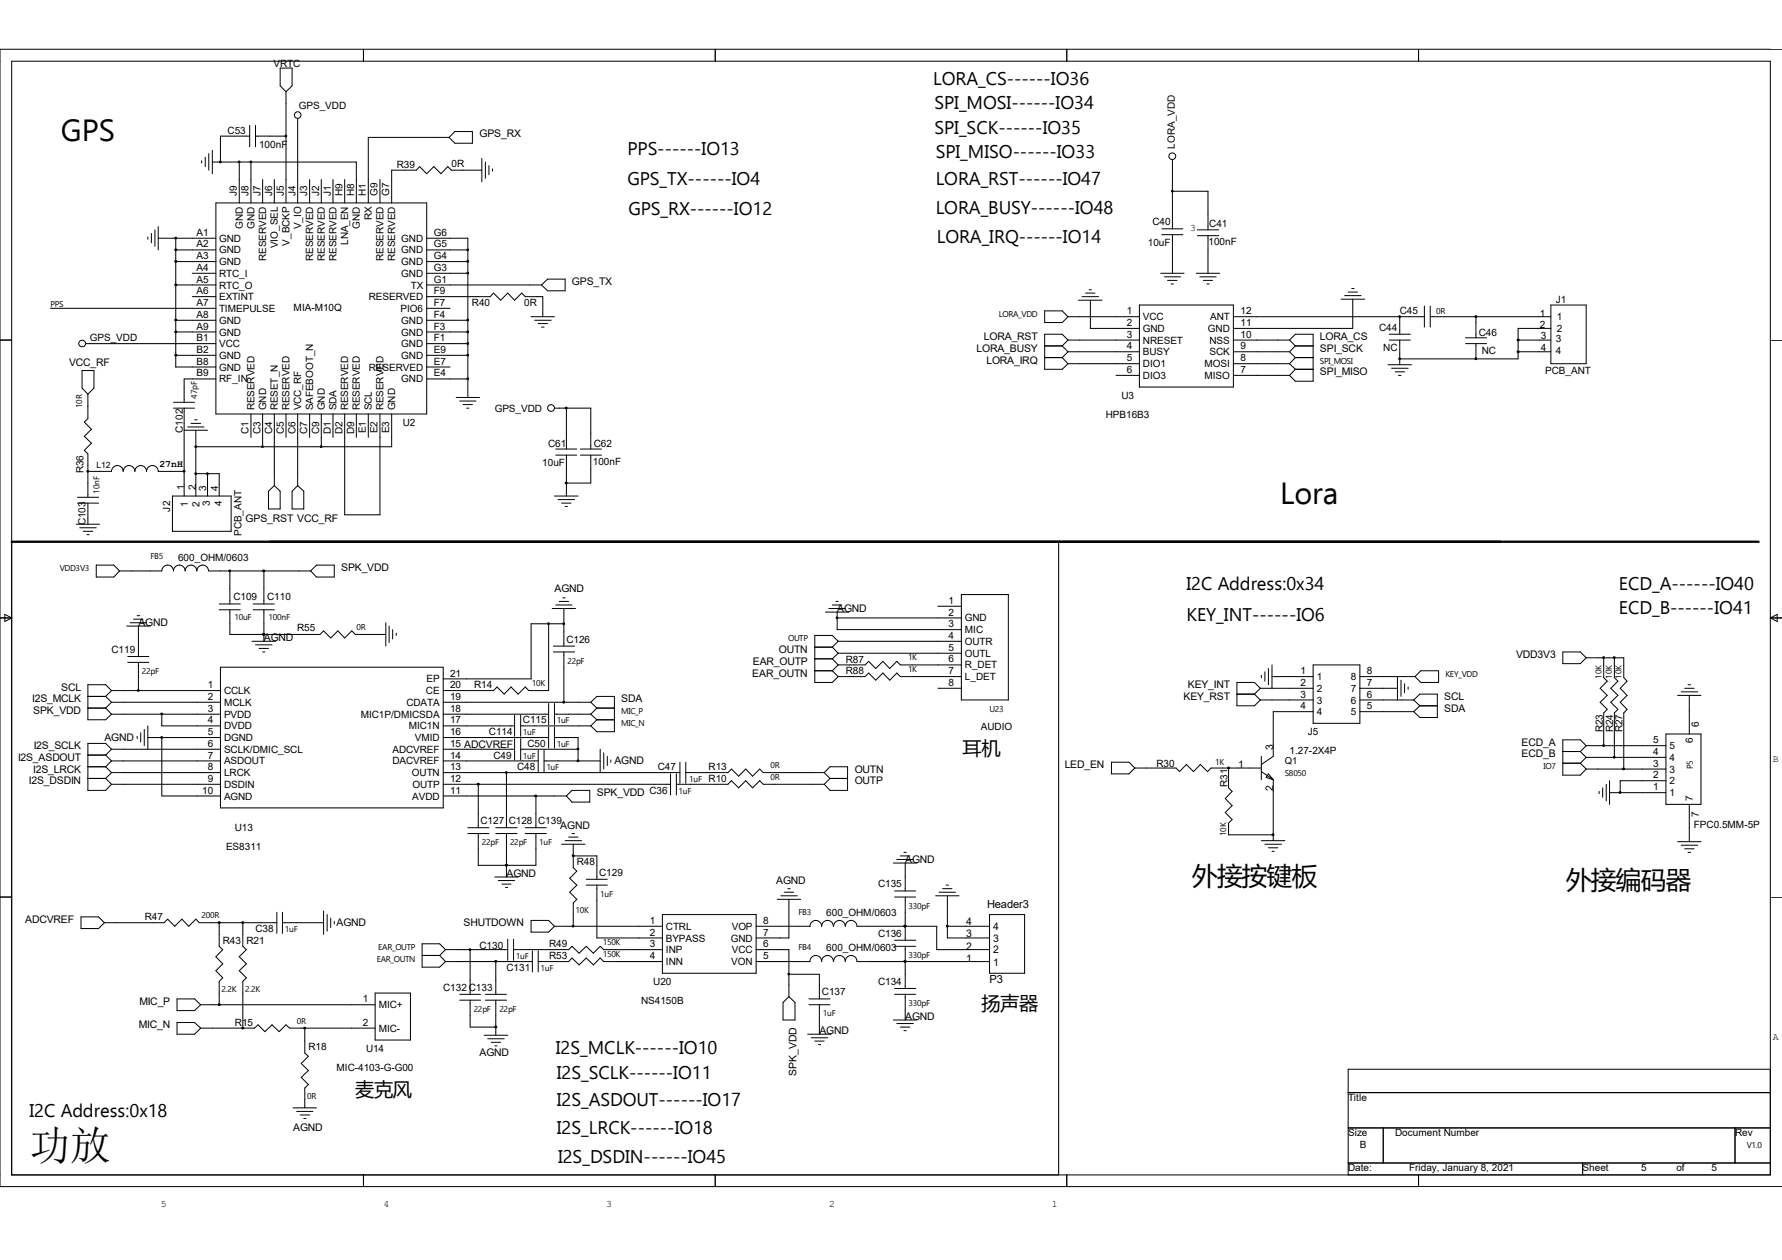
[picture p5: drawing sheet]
<svg xmlns="http://www.w3.org/2000/svg" width="297mm" height="210mm" viewBox="0 0 297 210" stroke-linecap="round" stroke-linejoin="round" font-family="sans-serif">
<g fill="none" stroke="#000" stroke-width=".17">
<path d="M1.9 10.2h293.2v185.6h-293.2zM46.7 11.3h2v3l-1 1-1-1zM47.7 15.3v18.5M49.6 19.8v14M60.6 8.2v2M119.2 8.2v2M177.8 8.2v2M236.4 8.2v2M297 8.2h-297v189.6h297M24.6 39.5v.4M25.2 38.9v1.6M25.8 38.3v2.8"/>
<path d="M26.4 39.7h9.6M26.4 37.8v3.9M29.3 39.7v21.5h6.7M33.6 26.8v.4M34.2 26.2v1.6M34.8 25.6v2.8M35.4 27h24v6.8M35.4 25.1v3.9M36 33.8h35.1v35.2h-35.1zM39.9 27v6.8M41.6 22.7h-4.9v4.3M41.6 20.9v3.6"/>
<path d="M41.8 27v6.8M42.6 22.7h5.1M42.6 20.9v3.6M43.8 29.9v3.9M45.7 29.9v3.9M51.6 29.9v3.9M53.6 29.9v3.9M55.5 29.9v3.9M57.4 29.9v3.9M63.3 29.9v3.9M71.1 39.7h6.9v26.6M74.8 22.9h-13.4v10.9"/>
<path d="M75.8 21.9h2.9v2h-2.9l-1-1zM80.3 28.4h-5.1l-.6-.6-1.1 1.2-1.2-1.2-1.2 1.2-1.2-1.2-.5 .6h-4.1v5.4M80.3 26.4v3.9M80.9 27v2.7M81.5 27.6v1.5M82.1 28.2v.3M193.6 38.1h3.5M193.6 39.1h3.5M195.4 26.6v11.5M195.4 39.1v6.5M195.4 31.9h5.9v6.4M199.6 38.3h3.5"/>
<path d="M199.6 39.3h3.5M201.3 39.3v6.3M0 56.7h1.9M8.4 51.4h27.6M14.3 57.3h21.7M29.3 47.5h.1M29.3 41.7h6.7M29.3 43.6h6.7M29.3 47.5h6.7M29.3 53.4h6.7M29.3 55.3h6.7M29.3 59.2h6.7"/>
<path d="M32 45.6h4M32 49.4h4M71.1 57.3h6.9M71.1 41.7h6.9M71.1 43.6h6.9M71.1 45.6h6.9M71.1 47.5h19.2M71.1 49.4h10.6l.6-.5 1.1 1.1 1.2-1.1 1.2 1.1 1.2-1.1 .5 .5h3v3.4M71.1 51.4h3.9M71.1 53.4h6.9M71.1 55.3h6.9M71.1 59.2h6.9"/>
<path d="M88.5 52.8h3.9M89.1 53.4h2.8M89.7 53.9h1.6M90.3 54.5h.4M90.3 47.5l1-1h2.9v2h-2.9zM174.1 57.7h2.9M174.1 59.6h2.9M174.1 51.8h2.9l1 1-1 1h-2.9zM177 57.7l1 .9M177 59.6l1 1M178 56.7h11.9M178 52.8h11.9"/>
<path d="M178 56.7l-1-1h-2.9v5.9h2.9l1-1M178 58.6h11.9M178 56.7l-1 1M178 58.6l-1 1M179.7 50h4M180.3 49.4h2.8M180.9 48.9h1.6M181.5 48.3h.4M181.7 50v4.7h8.2M189.9 50.8h15.7v13.7h-15.7zM193.5 45.6h3.9M194.1 46.1h2.7"/>
<path d="M194.6 46.7h1.6M195.2 47.3h.4M199.4 45.6h3.9M200 46.1h2.7M200.6 46.7h1.5M201.2 47.3h.3M205.6 56.7h9.3M205.6 52.8h31.8M205.6 58.6h9.3M214.9 56.7l1-1h3v7.8h-3l-1-.9M214.9 56.7l1 1M214.9 58.6l1 1"/>
<path d="M215.9 57.7h3M215.9 59.6h3M215.9 57.7l-1 .9M215.9 59.6l-1 1M223.5 49.9h4M224.1 49.3h2.8M224.7 48.7h1.6M225.3 48.1h.4M225.5 49.9v4.8h-19.9M231.6 56.7h3.5M231.6 55.7h3.5M233.3 52.8v2.9"/>
<path d="M233.3 56.7v4.1M237.4 51v3.5M238.4 52.8h20.1M238.4 51v3.5M244.3 56.3h3.5M244.3 57.3h3.5M246 52.8v3.5M246 57.3v2.5M253 56.7h.1M253 58.6h.1M253 56.7h5.5M253 58.6h5.5"/>
<path d="M258.5 50.8h5.9v9.8h-5.9zM258.5 54.7h-5.5v5.1h-19.7M295.1 56.7h1.9M13.7 61.8h2v2.9l-1.1 1-.9-1zM14.6 78.6h4a.97 .97 0 0 1 1-1 .97 .97 0 0 1 .9 1 .97 .97 0 0 1 1-1 .97 .97 0 0 1 1 1 .97 .97 0 0 1 1-1 .97 .97 0 0 1 .9 1 .97 .97 0 0 1 1-1 .97 .97 0 0 1 1 1h4.3M14.6 65.7v4.1l-.5 .6 1.1 1.1-1.1 1.2 1.1 1.2-1.1 1.2 .5 .5v7.3M28.9 68h3.5M28.9 67.1h3.5M30.7 78.6h.1M30.7 68v14.7M30.7 71.7h3.9M31.3 71.2h2.7"/>
<path d="M31.8 70.6h1.6M32.4 70h.5M32.6 71.7v11M32.6 79h3.9v3.7M34.6 79h.1M34.6 79v3.7M36 63.2h-5.3v3.9M41.8 69v3.9M43.8 69v5.5M45.7 69v11.9M47.7 69v3.9M49.6 69v11.9"/>
<path d="M51.6 69v3.9M53.6 69v5.5M55.5 69v3.9M57.4 69v16.8h5.9v-16.8M59.4 69v3.9M61.4 69v3.9M65.3 69v5.5h-32.7M71.1 61.2h3.9M71.1 63.2h6.9M76 66.3h3.9M76.6 66.8h2.7M77.2 67.4h1.5"/>
<path d="M77.8 68h.3M92.4 68h6.1v6.8M92.6 74.8h3.5M92.6 75.9h3.5M94.4 68v6.8M94.4 75.9v6.8M96.7 74.8h3.5M96.7 75.9h3.5M98.5 75.9v4.6h-4.1M178 60.6h11.9M186 62.6h3.9M205.6 60.6h9.3"/>
<path d="M205.6 62.6h9.3M214.9 60.6l1 1M215.9 61.6h3M215.9 61.6l-1 1M231.4 60.8h3.8M231.9 61.4h2.8M232.5 62h1.6M233.1 62.6h.4M1.9 90.3h174.5v105.5M12.7 87.4h3.9M12.9 83.9h3.5M12.9 82.9h3.5"/>
<path d="M13.3 88h2.7M13.9 88.6h1.6M14.5 89.1h.4M14.6 83.9v3.5M16 94.2h3l.9 1-.9 1h-3zM28.7 82.7h9.8v5.9h-9.8zM33.8 94.2a.97 .97 0 0 1 1 1M33.8 94.2a.98 .98 0 0 0-1 1 .97 .97 0 0 0-1-1 .97 .97 0 0 0-.9 1 .97 .97 0 0 0-1-1 .97 .97 0 0 0-1 1 .97 .97 0 0 0-1-1 .97 .97 0 0 0-.9 1h-7.1M34.8 95.2h17M38.3 95.2v5.5M44 95.2v5.5M44.7 81.9l1-1 1 1v2.9h-2z"/>
<path d="M48.7 81.9l.9-1 1 1v2.9h-1.9zM51.8 95.2l.9-1h3v2h-3zM92.4 82.7h4M93 83.3h2.8M93.6 83.9h1.6M93.8 99.7h.4M94.2 84.4h.4M160.2 99.1h7.9v17.6h-7.9zM0 103h1.9M.8 102.4l1.1 .6-1.1 .6zM14.6 116.1h3M14.6 118h3"/>
<path d="M17.6 116.1l1 1M17.6 118l1 1M18.6 115.1l-1-1h-3v5.9h3l1-1M18.6 115.1h18.1M18.6 117.1h18.1M18.6 119h18.1M18.6 115.1l-1 1M18.6 117.1l-1 .9M21.1 104.4h3.9M21.3 110.4h3.5M21.3 109.4h3.5M21.7 103.8h2.7"/>
<path d="M22.3 103.2h1.5M22.9 102.6h.4M23.1 104.4v5M23.1 110.4v4.7M27 119v2h9.7M36.5 100.7h3.5M36.5 101.6h3.5M36.7 111.2h37.2v23.5h-37.2zM38.3 101.6v4.1h15l.6-.5 1.2 1.1 1.2-1.1 1.1 1.1 1.2-1.1 .6 .5h5.1M42 106.9h3.9M42.2 100.7h3.5M42.2 101.6h3.5"/>
<path d="M42.6 107.5h2.7M43.2 108.1h1.5M43.8 108.7h.4M44 105.7h.1M44 101.6v5.3M64.3 103.8v3.9M64.9 104.4v2.7M65.4 104.9v1.6M66 105.5v.4M73.9 117.1h24.6M73.9 119h17.5M85.8 119.2v3.5"/>
<path d="M86.8 119.2v3.5M91.4 104v11.1h-3.3l-.6-.6-1.1 1.2-1.2-1.2-1.2 1.2-1.2-1.2-.5 .6h-8.4M91.4 117.3v3.5M92 101.4h3.9M92.2 108.7h3.6M92.2 107.7h3.6M92.4 119h6.1M92.4 117.3v3.5M92.6 100.8h2.7M93.2 100.2h1.6M94 104h-5.5v9.2h-14.6M94 101.4v6.3"/>
<path d="M94 108.7v8.4M98.5 117.1l1-1h2.9v5.9h-2.9l-1-1M98.5 119l1 1M98.5 117.1l1 .9M99.5 118h2.9M99.5 120h2.9M99.5 120l-1 1M99.5 118l-1 1M135.8 111.8h2.9M135.8 107.9h2.9M135.8 109.8h2.9M137.6 102h3.9"/>
<path d="M138.1 101.4h2.8M138.7 100.8h1.6M138.7 107.9l1 1M138.7 109.8l1 1M138.7 111.8l1 1M139.3 100.2h.4M139.5 103h20.7M139.5 102v2.9h20.7M139.7 106.9h20.5M139.7 108.9h20.5M139.7 110.8h4.5l.6-.6 1.2 1.2 1.2-1.2 1.1 1.2 1.2-1.2 .6 .6h10.1M139.7 112.8h4.5l.6-.6 1.2 1.2 1.2-1.2 1.1 1.2 1.2-1.2 .6 .6h10.1"/>
<path d="M139.7 106.9l-1-1h-2.9v7.8h2.9l1-.9M139.7 106.9l-1 1M139.7 108.9l-1 .9M139.7 110.8l-1 1M156.3 101h3.9M156.3 114.7h3.9M206.2 115.7h2.9M209.1 115.7l1 1M210.1 116.7h8.8M210.1 114.7h8.8M210.1 114.7l-1-1h-2.9v3.9h2.9l1-.9M210.1 114.7l-1 1"/>
<path d="M210.2 112.6v.3M210.8 112v1.5M211.4 111.4v2.7M212 112.8h6.9M212 110.8v3.9M218.9 110.8h7.8v9.8h-7.8zM218.9 118.6h-6.7v7.5l-2 1.3M226.7 116.7h8.9M226.7 112.8h9.1M226.7 114.7h6.2M226.7 118.6h8.9M232.9 112.8v3.9"/>
<path d="M233.5 113.4v2.7M234.1 114v1.5M234.7 114.5v.4M235.6 116.7l1 .9M235.6 116.7l1-1h3v3.9h-3l-1-1M236.6 117.6h3M236.6 117.6l-1 1M236.8 111.8h3v1.9h-3l-1-.9zM260.5 108.7h2.9l1 .9-1 1h-2.9zM264.4 109.6h6.2v3.3l.6 .6-1.2 1.2 1.2 1.2-1.2 1.2 1.2 1.1-.6 .6v9.4M267.3 109.6v3.3l.6 .6-1.2 1.2 1.2 1.2-1.2 1.2 1.2 1.1-.6 .6v5.5M269.1 109.6v3.3l.6 .6-1.2 1.2 1.2 1.2-1.2 1.2 1.2 1.1-.6 .6v7.4"/>
<path d="M279.6 115.9h3.9M280.2 115.3h2.8M280.8 114.7h1.6M281.3 114.1h.5M281.6 115.9v6.4M295.1 103h1.9M295.1 103l1.1-.6v1.2zM14.6 125.9h3M14.6 127.8h3M14.6 129.8h3M17.6 125.9l1 .9M17.6 127.8l1 1"/>
<path d="M17.6 129.8l1 .9M18.6 124.9l-1-1h-3v7.8h3l1-1M18.6 124.9h18.1M18.6 126.8h18.1M18.6 128.8h18.1M18.6 130.7h18.1M18.6 124.9l-1 1M18.6 126.8l-1 1M18.6 128.8l-1 1M22.9 122.7v.4M23.5 122.1v1.6M24 121.6v2.7"/>
<path d="M24.6 122.9h12.1M24.6 121v3.9M27 122.9v9.8h9.7M73.9 121h11.9M73.9 122.9h17.5M73.9 124.9h11.9M73.9 126.8h15.8M73.9 128.8h39.4M73.9 130.7h37.9M73.9 132.7h20.5M78 138.9h3.5M78 138h3.5"/>
<path d="M79.7 130.7v7.3M79.7 138.9v5.3h9.6v-5.3M82.6 138.9h3.6M82.6 138h3.6M84.4 128.8v9.2M84.4 138.9v7.3M85.8 123.1v3.6M86.8 121h11.7M86.8 124.9h9.6M86.8 123.1v3.6M87.5 138.9h3.6M87.5 138h3.6"/>
<path d="M89.3 132.7v5.3M89.7 125.1v3.5M90.7 126.8h9.3M90.7 125.1v3.5M91.4 121.2v3.5M92.4 122.9h4v3.9M92.4 121.2v3.5M94.4 132.7l.9-1h3v2h-3zM94.8 139.5h1.6M95.3 138.9h.5M100 124.9v3.9M100.6 125.5v2.7"/>
<path d="M101.2 126.1v1.5M101.8 126.7v.3M111.8 129v3.5M112.7 130.7h8.6l.6-.6 1.2 1.2 1.2-1.2 1.1 1.2 1.2-1.2 .6 .6h10.2M112.7 129v3.5M113.3 127v3.6M114.3 128.8h7l.6-.6 1.2 1.2 1.2-1.2 1.1 1.2 1.2-1.2 .6 .6h10.2M114.3 127v3.6M137.4 128.8l.9-1h3v3.9h-3l-.9-1M137.4 128.8l.9 1M138.3 129.8h3M138.3 129.8l-.9 .9"/>
<path d="M185.3 127h2.9l.9 1-.9 1h-2.9zM189.1 128h6.9l.6 .6 1.1-1.2 1.2 1.2 1.2-1.2 1.2 1.2 .5-.6h8.4M204.8 128v3.3l.6 .6-1.2 1.2 1.2 1.2-1.2 1.1 1.2 1.2-.6 .6v1.9h7.4M210.2 128.6l2 1.4M210.2 126.1v3.9M211.4 129l.8 1-1.2-.4zM212.2 130v10.1M260.5 125.3h2.9M260.5 127.2h2.9M263.4 125.3l1 .9M263.4 127.2l1 1M264.4 128.2h13.3"/>
<path d="M264.4 126.2h13.3M264.4 124.3h13.3M264.4 124.3l-1 1M264.4 124.3l-1-1h-2.9v5.9h2.9l1-1M264.4 126.2l-1 1M266.5 131.9v.4M267.1 131.3v1.6M267.7 130.7v2.8M268.3 132.1h9.4M268.3 130.1v4M277.7 122.3h5.8v11.8h-5.8zM277.7 130.1h-7.7v2"/>
<path d="M281.6 134.1v6.2M0 149.5h1.9M13.5 152.8h2.9l1 1-1 1h-2.9zM17.4 153.8h9.9l.6-.6 1.2 1.2 1.2-1.2 1.2 1.2 1.1-1.2 .6 .6h12.9M36.5 153.8v3.9l.6 .6-1.1 1.2 1.1 1.2-1.1 1.1 1.1 1.2-.6 .6v3.9M40.5 153.8v3.9l.6 .6-1.2 1.2 1.2 1.2-1.2 1.1 1.2 1.2-.6 .6v7.8M46.1 152.1v3.5M47.1 153.8h6.8M47.1 152.1v3.5M53.9 151.8v3.9M54.5 152.4v2.8M55.1 153v1.6"/>
<path d="M55.7 153.6v.4M70.4 159.3h2.9M73.3 159.3l1 1M74.3 158.3h10.3M74.3 158.3l-1 1M74.3 158.3l-1-1h-2.9v3.9h2.9l1-.9M78.4 158.3v7.4M82.5 146.2h3.9M83.1 146.8h2.7M83.7 147.4h1.5M84.2 147.9h.4M84.4 144.2h.1"/>
<path d="M84.6 156.5v3.6M85.6 158.3h9.2l.5-.6 1.2 1.2 1.2-1.2 1.2 1.2 1.1-1.2 .6 .6h9.8M85.6 156.5v3.6M88.5 153.4h2.9l1 1-1 1h-2.9zM88.7 158.5v3.5M89.7 158.5v3.5M92.4 154.4h18M93.6 140.7h3.9M94.2 140.1h2.7M95.5 142.7h.1M95.5 140.7v3.9l.6 .6-1.1 1.2 1.1 1.1-1.1 1.2 1.1 1.2-.6 .6v3.9M95.5 142.7h4v3.9"/>
<path d="M97.7 147.5h3.5M97.7 146.6h3.5M99.5 147.5v8.8h10.9M110.4 152.4h15.6v9.8h-15.6zM126 154.4h9M126 158.3h5.5v7.8M129.5 149.9h3.9M130.1 149.3h2.8M130.7 148.7h1.6M131.3 148.1h.4M131.5 149.9v6.4h-5.5M136 159.3a.98 .98 0 0 1 .9 1"/>
<path d="M136 159.3a.86 .86 0 0 0-1 .9M137.9 153.4a.97 .97 0 0 1 1 1M137.9 159.3a.98 .98 0 0 1 1 1M138 153.4a.98 .98 0 0 0-1.1 1 .97 .97 0 0 0-.9-1 .97 .97 0 0 0-1 1M138 159.3a.88 .88 0 0 0-1.1 .9M138.9 154.4a.97 .97 0 0 1 1-1 .97 .97 0 0 1 1 1 .97 .97 0 0 1 1-1 .97 .97 0 0 1 .9 1h13.3v3.9h8.8M139.9 159.3a.86 .86 0 0 0-1 .9M139.9 159.3a.98 .98 0 0 1 1 1M141.9 159.3a.86 .86 0 0 0-1 .9M141.9 159.3a.98 .98 0 0 1 .9 1h22.1M148.9 143.8h3.9M149.1 149.5h3.5"/>
<path d="M149.1 148.5h3.5M149.1 157.7h3.5M149.1 156.7h3.5M149.5 143.3h2.7M150.1 142.7h1.5M150.7 142.1h.3M150.9 154.4h.1M150.9 143.8v4.7M150.9 149.5v7.2M150.9 157.7v7.1M156 149.3h3.9M156.5 148.7h2.8"/>
<path d="M157.1 148.1h1.6M157.7 147.5h.4M157.9 154.4h7M157.9 149.3v7h7M164.9 152.4h5.9v9.8h-5.9zM210.2 140.1h4M210.8 140.7h2.8M211.4 141.3h1.6M212 141.9h.4M279.6 140.3h3.9M280.2 140.9h2.8M280.8 141.5h1.6"/>
<path d="M281.3 142.1h.5M295.1 149.5h1.9M29.5 166.5h2.9l1 1-1 .9h-2.9zM29.5 170.4h2.9l1 1-1 1h-2.9zM33.4 167.5h29.1M33.4 171.4h9l.6-.6 1.2 1.2 1.1-1.2 1.2 1.2 1.2-1.2 .6 .6h14.2M36.5 167.5h.1M40.5 171.4h.1M50.8 171.4h.1M50.8 171.4v4.1l.6 .6-1.2 1.1 1.2 1.2-1.2 1.2 1.2 1.2-.6 .6v3.3M62.5 165.5h5.9v7.9h-5.9zM74.3 160.3h14.4"/>
<path d="M76.6 166.7h3.5M76.6 165.7h3.5M78.4 166.7v4.5h4.2M80.7 172.6h3.9M80.9 166.7h3.5M80.9 165.7h3.5M81.3 173.1h2.7M81.9 173.7h1.5M82.5 174.3h.3M82.6 160.3v5.4M82.6 166.7v5.9M89.7 160.3h5.1l.5-.6 1.2 1.1 1.2-1.1 1.2 1.1 1.1-1.1 .6 .6h9.8"/>
<path d="M126 160.3h9M130.5 167.1l1-1 1 1v2.9h-2zM131.5 162.4h5.1v4.1M134.6 172.4h3.9M134.8 167.5h3.5M134.8 166.5h3.5M135.2 173h2.8M135.8 173.5h1.6M136.4 174.1h.4M136.6 167.5v4.9M148.9 170h3.9M149.1 165.7h3.5"/>
<path d="M149.1 164.8h3.5M149.5 170.6h2.7M150.1 171.2h1.5M150.7 171.8h.3M150.9 160.3h.1M150.9 165.7v4.3M295.1 178.2h-70.4v17.6M48.9 184.7h3.8M49.4 185.3h2.8M50 185.8h1.6M50.6 186.4h.4M60.6 195.8v2"/>
<path d="M119.2 195.8v2M177.8 195.8v2M224.7 182.1h70.4M224.7 188h70.4M224.7 193.8h70.4M230.5 188v5.8M236.4 195.8v2M263.8 193.8v2M289.2 188v5.8"/>
<circle cx="49.6" cy="19.2" r=".55"/>
<circle cx="195.4" cy="26" r=".56"/>
<circle cx="13.7" cy="57.3" r=".56"/>
<circle cx="91.9" cy="68" r=".56"/>
</g>
<path d="M1.9 90.3h291.2" fill="none" stroke="#000" stroke-width=".38"/>
<g fill="#000" stroke="#000" stroke-width=".17">
<path d="M29.2 39.6h.2v.2h-.2z" fill-rule="evenodd"/>
<path d="M29.2 41.5h.2v.2h-.2z" fill-rule="evenodd"/>
<path d="M29.2 43.5h.2v.2h-.2z" fill-rule="evenodd"/>
<path d="M29.2 53.2h.2v.2h-.2z" fill-rule="evenodd"/>
<path d="M29.2 55.2h.2v.2h-.2z" fill-rule="evenodd"/>
<path d="M29.2 59.1h.2v.2h-.2z" fill-rule="evenodd"/>
<path d="M29.2 47.4h.2v.2h-.2z" fill-rule="evenodd"/>
<path d="M252.9 56.6h.2v.2h-.2z" fill-rule="evenodd"/>
<path d="M252.9 58.5h.2v.2h-.2z" fill-rule="evenodd"/>
<path d="M94.2 67.9h.3v.2h-.3z" fill-rule="evenodd"/>
<path d="M43.8 95h.3v.2h-.3z" fill-rule="evenodd"/>
<path d="M94.2 80.4h.3v.2h-.3z" fill-rule="evenodd"/>
<path d="M43.8 105.6h.3v.2h-.3z" fill-rule="evenodd"/>
<path d="M43.8 105.6h.3v.2h-.3z" fill-rule="evenodd"/>
<path d="M79.6 130.6h.2v.2h-.2z" fill-rule="evenodd"/>
<path d="M89.2 132.6h.2v.2h-.2z" fill-rule="evenodd"/>
<path d="M204.6 127.9h.3v.2h-.3z" fill-rule="evenodd"/>
<path d="M212.1 139h.2v.2h-.2z" fill-rule="evenodd"/>
<path d="M270.5 128.1h.2v.2h-.2z" fill-rule="evenodd"/>
<path d="M36.4 153.7h.3v.2h-.3z" fill-rule="evenodd"/>
<path d="M150.7 154.3h.3v.2h-.3z" fill-rule="evenodd"/>
<path d="M150.7 154.3h.3v.2h-.3z" fill-rule="evenodd"/>
<path d="M36.4 167.3h.3v.3h-.3z" fill-rule="evenodd"/>
<path d="M82.5 160.1h.3v.2h-.3z" fill-rule="evenodd"/>
<path d="M82.5 171.1h.3v.2h-.3z" fill-rule="evenodd"/>
<path d="M150.7 160.1h.3v.2h-.3z" fill-rule="evenodd"/>
<path d="M150.7 160.1h.3v.2h-.3z" fill-rule="evenodd"/>
<circle cx="36.7" cy="27" r=".15"/>
<circle cx="39.9" cy="27" r=".15"/>
<circle cx="41.8" cy="27" r=".15"/>
<circle cx="47.6" cy="22.7" r=".15"/>
<circle cx="195.4" cy="31.9" r=".15"/>
<circle cx="78" cy="59.2" r=".15"/>
<circle cx="78" cy="55.3" r=".15"/>
<circle cx="78" cy="53.3" r=".15"/>
<circle cx="78" cy="45.5" r=".15"/>
<circle cx="78" cy="41.6" r=".15"/>
<circle cx="78" cy="43.6" r=".15"/>
<circle cx="78" cy="57.3" r=".15"/>
<circle cx="233.3" cy="59.8" r=".15"/>
<circle cx="233.3" cy="52.8" r=".15"/>
<circle cx="246" cy="52.8" r=".15"/>
<circle cx="246" cy="59.8" r=".15"/>
<circle cx="14.6" cy="78.5" r=".15"/>
<circle cx="30.7" cy="78.5" r=".15"/>
<circle cx="32.6" cy="79" r=".15"/>
<circle cx="32.6" cy="74.4" r=".15"/>
<circle cx="34.6" cy="79" r=".15"/>
<circle cx="43.8" cy="74.4" r=".15"/>
<circle cx="53.5" cy="74.4" r=".15"/>
<circle cx="78" cy="63.1" r=".15"/>
<circle cx="38.3" cy="95.1" r=".15"/>
<circle cx="23.1" cy="115.1" r=".15"/>
<circle cx="26.9" cy="119" r=".15"/>
<circle cx="91.4" cy="103.9" r=".15"/>
<circle cx="94" cy="117.1" r=".15"/>
<circle cx="94" cy="103.9" r=".15"/>
<circle cx="139.5" cy="103" r=".15"/>
<circle cx="267.3" cy="109.6" r=".15"/>
<circle cx="269" cy="109.6" r=".15"/>
<circle cx="26.9" cy="122.9" r=".15"/>
<circle cx="84.4" cy="128.8" r=".15"/>
<circle cx="96.3" cy="126.8" r=".15"/>
<circle cx="96.3" cy="124.8" r=".15"/>
<circle cx="267.3" cy="124.3" r=".15"/>
<circle cx="269" cy="126.2" r=".15"/>
<circle cx="270" cy="132.1" r=".15"/>
<circle cx="40.4" cy="153.8" r=".15"/>
<circle cx="78.3" cy="158.3" r=".15"/>
<circle cx="84.4" cy="144.2" r=".15"/>
<circle cx="95.5" cy="154.4" r=".15"/>
<circle cx="95.5" cy="142.6" r=".15"/>
<circle cx="157.9" cy="154.4" r=".15"/>
<circle cx="40.4" cy="171.4" r=".15"/>
<circle cx="50.8" cy="171.4" r=".15"/>
<circle cx="131.5" cy="162.4" r=".15"/>
</g>
<text font-size="6.8" x="4.9" y="193.3">功放</text>
<g font-size="5.1">
<text x="10.2" y="23.5">GPS</text>
<text x="213.4" y="84">Lora</text>
</g>
<g font-size="4.3">
<text x="198.7" y="147.5">外接按键板</text>
<text x="261" y="148.1">外接编码器</text>
</g>
<g font-size="3.2">
<text x="160.4" y="125.9">耳机</text>
<text x="163.6" y="168.3">扬声器</text>
<text x="59.2" y="182.7">麦克风</text>
</g>
<g font-size="3.1">
<text x="155.5" y="14.1">LORA_CS------IO36</text>
<text x="155.7" y="18.2">SPI_MOSI------IO34</text>
<text x="155.7" y="22.3">SPI_SCK------IO35</text>
<text x="104.6" y="25.8">PPS------IO13</text>
<text x="156" y="26.4">SPI_MISO------IO33</text>
<text x="104.6" y="30.9">GPS_TX------IO4</text>
<text x="104.7" y="35.8">GPS_RX------IO12</text>
<text x="156" y="30.9">LORA_RST------IO47</text>
<text x="156" y="35.6">LORA_BUSY------IO48</text>
<text x="156.1" y="40.5">LORA_IRQ------IO14</text>
<text x="197.7" y="98.3">I2C Address:0x34</text>
<text x="269.8" y="98.3">ECD_A------IO40</text>
<text x="197.7" y="103.6">KEY_INT------IO6</text>
<text x="269.8" y="102.4">ECD_B------IO41</text>
<text x="92.6" y="175.7">I2S_MCLK------IO10</text>
<text x="92.8" y="179.8">I2S_SCLK------IO11</text>
<text x="92.8" y="184.3">I2S_ASDOUT------IO17</text>
<text x="4.9" y="186.2">I2C Address:0x18</text>
<text x="92.8" y="189">I2S_LRCK------IO18</text>
<text x="93" y="193.8">I2S_DSDIN------IO45</text>
</g>
<g font-size="1.9">
<text x="164.5" y="151.4">Header3</text>
<text x="164.9" y="163.9">P3</text>
</g>
<g font-size="1.7">
<text x="45.6" y="11.2">VRTC</text>
<text x="37.9" y="22.3">C53</text>
<text x="49.8" y="18.2">GPS_VDD</text>
<text x="79.9" y="22.9">GPS_RX</text>
<text x="43.2" y="24.6">100nF</text>
<text x="66.1" y="28">R39</text>
<text x="75.3" y="27.8">0R</text>
<text x="195.8" y="24.8" transform="rotate(-90 195.8 24.8)">LORA_VDD</text>
<text x="39.5" y="32.7" transform="rotate(-90 39.5 32.7)">J9</text>
<text x="41.4" y="32.7" transform="rotate(-90 41.4 32.7)">J8</text>
<text x="43.4" y="32.7" transform="rotate(-90 43.4 32.7)">J7</text>
<text x="45.3" y="32.7" transform="rotate(-90 45.3 32.7)">J6</text>
<text x="47.3" y="32.7" transform="rotate(-90 47.3 32.7)">J5</text>
<text x="49.2" y="32.7" transform="rotate(-90 49.2 32.7)">J4</text>
<text x="51.2" y="32.7" transform="rotate(-90 51.2 32.7)">J3</text>
<text x="53.2" y="32.7" transform="rotate(-90 53.2 32.7)">J2</text>
<text x="55.1" y="32.7" transform="rotate(-90 55.1 32.7)">J1</text>
<text x="57.1" y="32.7" transform="rotate(-90 57.1 32.7)">H9</text>
<text x="59" y="32.7" transform="rotate(-90 59 32.7)">H8</text>
<text x="61" y="32.7" transform="rotate(-90 61 32.7)">H1</text>
<text x="62.9" y="32.7" transform="rotate(-90 62.9 32.7)">G9</text>
<text x="64.9" y="32.7" transform="rotate(-90 64.9 32.7)">G7</text>
<text x="32.8" y="39.3">A1</text>
<text x="32.8" y="41.2">A2</text>
<text x="36.5" y="40.3">GND</text>
<text x="40.5" y="38.1" transform="rotate(-90 40.5 38.1)">GND</text>
<text x="42.4" y="38.1" transform="rotate(-90 42.4 38.1)">GND</text>
<text x="46.3" y="41.4" transform="rotate(-90 46.3 41.4)">VIO_SEL</text>
<text x="48.3" y="40.9" transform="rotate(-90 48.3 40.9)">V_BCKP</text>
<text x="50.2" y="38.2" transform="rotate(-90 50.2 38.2)">V_IO</text>
<text x="58" y="40.9" transform="rotate(-90 58 40.9)">LNA_EN</text>
<text x="60" y="38.1" transform="rotate(-90 60 38.1)">GND</text>
<text x="62" y="36.7" transform="rotate(-90 62 36.7)">RX</text>
<text x="66.9" y="40.3">GND</text>
<text x="72.3" y="41.2">G5</text>
<text x="72.3" y="39.3">G6</text>
<text x="191.3" y="41.1">10uF</text>
<text x="192.1" y="37.5">C40</text>
<text x="201.4" y="40.9">100nF</text>
<text x="201.5" y="37.8">C41</text>
<text x="32.8" y="43.2">A3</text>
<text x="32.8" y="45.2">A4</text>
<text x="32.8" y="47.1">A5</text>
<text x="36.5" y="42.2">GND</text>
<text x="36.5" y="44.2">GND</text>
<text x="36.5" y="46.1">RTC_I</text>
<text x="44.4" y="43.5" transform="rotate(-90 44.4 43.5)">RESERVED</text>
<text x="52.2" y="43.5" transform="rotate(-90 52.2 43.5)">RESERVED</text>
<text x="54.1" y="43.5" transform="rotate(-90 54.1 43.5)">RESERVED</text>
<text x="56.1" y="43.5" transform="rotate(-90 56.1 43.5)">RESERVED</text>
<text x="63.9" y="43.5" transform="rotate(-90 63.9 43.5)">RESERVED</text>
<text x="65.9" y="43.5" transform="rotate(-90 65.9 43.5)">RESERVED</text>
<text x="66.9" y="46.1">GND</text>
<text x="66.9" y="44.2">GND</text>
<text x="66.9" y="42.2">GND</text>
<text x="72.3" y="47.1">G1</text>
<text x="72.3" y="45.2">G3</text>
<text x="72.3" y="43.2">G4</text>
<text x="95.3" y="47.5">GPS_TX</text>
<text x="32.8" y="49.1">A6</text>
<text x="32.8" y="51">A7</text>
<text x="32.8" y="53">A8</text>
<text x="36.5" y="48.1">RTC_O</text>
<text x="36.5" y="50">EXTINT</text>
<text x="36.5" y="52">TIMEPULSE</text>
<text x="36.5" y="54">GND</text>
<text x="48.9" y="51.8">MIA-M10Q</text>
<text x="61.5" y="50">RESERVED</text>
<text x="66.8" y="52">PIO6</text>
<text x="66.9" y="54">GND</text>
<text x="68.5" y="48.1">TX</text>
<text x="72.3" y="53">F4</text>
<text x="72.3" y="51">F7</text>
<text x="72.3" y="49.1">F9</text>
<text x="78.7" y="51.1">R40</text>
<text x="87.4" y="51.1">0R</text>
<text x="187.8" y="52.4">1</text>
<text x="190.5" y="53.4">VCC</text>
<text x="201.7" y="53.4">ANT</text>
<text x="206.8" y="52.4">12</text>
<text x="233.3" y="52.4">C45</text>
<text x="256.6" y="52.8">1</text>
<text x="259.3" y="50.5">J1</text>
<text x="259.5" y="53.4">1</text>
<text x="15" y="56.9">GPS_VDD</text>
<text x="32.8" y="54.9">A9</text>
<text x="32.8" y="56.9">B1</text>
<text x="32.8" y="58.8">B2</text>
<text x="36.5" y="55.9">GND</text>
<text x="36.5" y="57.9">VCC</text>
<text x="36.5" y="59.8">GND</text>
<text x="66.9" y="59.8">GND</text>
<text x="66.9" y="57.9">GND</text>
<text x="66.9" y="55.9">GND</text>
<text x="72.3" y="58.8">E9</text>
<text x="72.3" y="56.9">F1</text>
<text x="72.3" y="54.9">F3</text>
<text x="162.8" y="58.6">LORA_BUSY</text>
<text x="164" y="56.7">LORA_RST</text>
<text x="187.8" y="54.4">2</text>
<text x="187.8" y="56.3">3</text>
<text x="187.8" y="58.3">4</text>
<text x="190.5" y="55.3">GND</text>
<text x="190.5" y="57.3">NRESET</text>
<text x="190.5" y="59.2">BUSY</text>
<text x="201.3" y="55.3">GND</text>
<text x="201.6" y="59.2">SCK</text>
<text x="201.6" y="57.3">NSS</text>
<text x="206.8" y="58.3">9</text>
<text x="206.8" y="56.3">10</text>
<text x="206.8" y="54.4">11</text>
<text x="220" y="56.7">LORA_CS</text>
<text x="220" y="58.6">SPI_SCK</text>
<text x="229.9" y="55.1">C44</text>
<text x="230.5" y="58.5">NC</text>
<text x="246.5" y="55.9">C46</text>
<text x="247" y="59.1">NC</text>
<text x="256.6" y="54.7">2</text>
<text x="256.8" y="56.5">3</text>
<text x="256.8" y="58.5">4</text>
<text x="259.3" y="57.1">3</text>
<text x="259.3" y="59.1">4</text>
<text x="259.5" y="55.3">2</text>
<text x="11.5" y="61">VCC_RF</text>
<text x="32.8" y="60.8">B8</text>
<text x="32.8" y="62.7">B9</text>
<text x="36.5" y="61.8">GND</text>
<text x="36.5" y="63.8">RF_IN</text>
<text x="61.5" y="61.8">RESERVED</text>
<text x="66.9" y="63.8">GND</text>
<text x="72.3" y="62.7">E4</text>
<text x="72.3" y="60.8">E7</text>
<text x="164.4" y="60.6">LORA_IRQ</text>
<text x="187.8" y="60.2">5</text>
<text x="187.8" y="62.1">6</text>
<text x="190.5" y="61.2">DIO1</text>
<text x="190.5" y="63.2">DIO3</text>
<text x="200.7" y="63.2">MISO</text>
<text x="200.7" y="61.2">MOSI</text>
<text x="206.8" y="62.1">7</text>
<text x="206.8" y="60.2">8</text>
<text x="220" y="62.6">SPI_MISO</text>
<text x="257.6" y="62.4">PCB_ANT</text>
<text x="42.4" y="68.4" transform="rotate(-90 42.4 68.4)">RESERVED</text>
<text x="44.4" y="68.4" transform="rotate(-90 44.4 68.4)">GND</text>
<text x="46.3" y="68.4" transform="rotate(-90 46.3 68.4)">RESET_N</text>
<text x="48.3" y="68.4" transform="rotate(-90 48.3 68.4)">RESERVED</text>
<text x="50.2" y="68.4" transform="rotate(-90 50.2 68.4)">VCC_RF</text>
<text x="52.2" y="68.4" transform="rotate(-90 52.2 68.4)">SAFEBOOT_N</text>
<text x="54.1" y="68.4" transform="rotate(-90 54.1 68.4)">GND</text>
<text x="56.1" y="68.4" transform="rotate(-90 56.1 68.4)">SDA</text>
<text x="58" y="68.4" transform="rotate(-90 58 68.4)">RESERVED</text>
<text x="60" y="68.4" transform="rotate(-90 60 68.4)">RESERVED</text>
<text x="62" y="68.4" transform="rotate(-90 62 68.4)">SCL</text>
<text x="63.9" y="68.4" transform="rotate(-90 63.9 68.4)">RESERVED</text>
<text x="65.9" y="68.4" transform="rotate(-90 65.9 68.4)">GND</text>
<text x="67.1" y="71">U2</text>
<text x="82.5" y="68.6">GPS_VDD</text>
<text x="184.3" y="69.6">HPB16B3</text>
<text x="186.9" y="66.5">U3</text>
<text x="30.5" y="72.1" transform="rotate(-90 30.5 72.1)">C102</text>
<text x="41.4" y="72.3" transform="rotate(-90 41.4 72.3)">C1</text>
<text x="43.4" y="72.3" transform="rotate(-90 43.4 72.3)">C3</text>
<text x="45.3" y="72.3" transform="rotate(-90 45.3 72.3)">C4</text>
<text x="47.3" y="72.3" transform="rotate(-90 47.3 72.3)">C5</text>
<text x="49.2" y="72.3" transform="rotate(-90 49.2 72.3)">C6</text>
<text x="51.2" y="72.3" transform="rotate(-90 51.2 72.3)">C7</text>
<text x="53.2" y="72.3" transform="rotate(-90 53.2 72.3)">C9</text>
<text x="55.1" y="72.3" transform="rotate(-90 55.1 72.3)">D1</text>
<text x="57.1" y="72.3" transform="rotate(-90 57.1 72.3)">D2</text>
<text x="59" y="72.3" transform="rotate(-90 59 72.3)">D9</text>
<text x="61" y="72.2" transform="rotate(-90 61 72.2)">E1</text>
<text x="62.9" y="72.2" transform="rotate(-90 62.9 72.2)">E2</text>
<text x="64.9" y="72.2" transform="rotate(-90 64.9 72.2)">E3</text>
<text x="90.4" y="77.6">10uF</text>
<text x="91.4" y="74.5">C61</text>
<text x="98.8" y="77.4">100nF</text>
<text x="99" y="74.5">C62</text>
<text x="13.9" y="78.9" transform="rotate(-90 13.9 78.9)">R36</text>
<text x="30.7" y="81.7" transform="rotate(-90 30.7 81.7)">1</text>
<text x="32.6" y="81.7" transform="rotate(-90 32.6 81.7)">2</text>
<text x="34.4" y="81.9" transform="rotate(-90 34.4 81.9)">3</text>
<text x="36.4" y="81.9" transform="rotate(-90 36.4 81.9)">4</text>
<text x="14.3" y="87.5" transform="rotate(-90 14.3 87.5)">C103</text>
<text x="28.4" y="85.3" transform="rotate(-90 28.4 85.3)">J2</text>
<text x="31.3" y="84.6" transform="rotate(-90 31.3 84.6)">1</text>
<text x="33.2" y="84.6" transform="rotate(-90 33.2 84.6)">2</text>
<text x="35" y="84.4" transform="rotate(-90 35 84.4)">3</text>
<text x="37" y="84.4" transform="rotate(-90 37 84.4)">4</text>
<text x="40.3" y="89.3" transform="rotate(-90 40.3 89.3)">PCB_ANT</text>
<text x="40.9" y="87">GPS_RST VCC_RF</text>
<text x="29.7" y="93.4">600_OHM/0603</text>
<text x="56.9" y="95.2">SPK_VDD</text>
<text x="38.9" y="100.1">C109</text>
<text x="44.5" y="100.1">C110</text>
<text x="92.4" y="98.7">AGND</text>
<text x="158.1" y="100.7">1</text>
<text x="23.1" y="104.4">AGND</text>
<text x="44" y="106.9">AGND</text>
<text x="49.5" y="105.2">R55</text>
<text x="94.4" y="107.1">C126</text>
<text x="139.5" y="102">AGND</text>
<text x="158.1" y="102.6">2</text>
<text x="158.1" y="104.6">3</text>
<text x="158.1" y="106.5">4</text>
<text x="160.8" y="103.6">GND</text>
<text x="160.8" y="105.5">MIC</text>
<text x="160.8" y="107.5">OUTR</text>
<text x="18.6" y="108.9">C119</text>
<text x="71.1" y="113.7">EP</text>
<text x="75" y="112.8">21</text>
<text x="125.4" y="112.8">EAR_OUTN</text>
<text x="125.5" y="110.8">EAR_OUTP</text>
<text x="129.8" y="108.9">OUTN</text>
<text x="141" y="110.4">R87</text>
<text x="141" y="112.4">R88</text>
<text x="158.1" y="108.5">5</text>
<text x="158.1" y="110.4">6</text>
<text x="158.1" y="112.4">7</text>
<text x="160.8" y="109.5">OUTL</text>
<text x="160.8" y="111.4">R_DET</text>
<text x="160.8" y="113.4">L_DET</text>
<text x="216.7" y="112.4">1</text>
<text x="219.5" y="113.4">1</text>
<text x="225.1" y="113.4">8</text>
<text x="227.8" y="112.4">8</text>
<text x="252.7" y="109.6">VDD3V3</text>
<text x="5.4" y="117.1">I2S_MCLK</text>
<text x="5.5" y="119">SPK_VDD</text>
<text x="10.2" y="115.1">SCL</text>
<text x="34.6" y="114.7">1</text>
<text x="34.6" y="116.7">2</text>
<text x="34.6" y="118.6">3</text>
<text x="37.3" y="115.7">CCLK</text>
<text x="37.3" y="117.6">MCLK</text>
<text x="37.3" y="119.6">PVDD</text>
<text x="60.1" y="119.6">MIC1P/DMICSDA</text>
<text x="67.7" y="117.6">CDATA</text>
<text x="71" y="115.7">CE</text>
<text x="75" y="118.6">18</text>
<text x="75" y="116.7">19</text>
<text x="75" y="114.7">20</text>
<text x="79" y="114.7">R14</text>
<text x="103.5" y="117.1">SDA</text>
<text x="158.1" y="114.3">8</text>
<text x="197.3" y="116.7">KEY_RST</text>
<text x="198" y="114.7">KEY_INT</text>
<text x="216.7" y="114.3">2</text>
<text x="216.7" y="116.3">3</text>
<text x="216.7" y="118.2">4</text>
<text x="219.5" y="115.3">2</text>
<text x="219.5" y="117.3">3</text>
<text x="219.5" y="119.2">4</text>
<text x="225.1" y="119.2">5</text>
<text x="225.1" y="117.3">6</text>
<text x="225.1" y="115.3">7</text>
<text x="227.8" y="118.2">5</text>
<text x="227.8" y="116.3">6</text>
<text x="227.8" y="114.3">7</text>
<text x="240.7" y="116.7">SCL</text>
<text x="240.7" y="118.6">SDA</text>
<text x="5.6" y="124.9">I2S_SCLK</text>
<text x="17.4" y="123.5">AGND</text>
<text x="34.6" y="120.6">4</text>
<text x="34.6" y="122.5">5</text>
<text x="34.6" y="124.5">6</text>
<text x="37.3" y="121.6">DVDD</text>
<text x="37.3" y="123.5">DGND</text>
<text x="37.3" y="125.5">SCLK/DMIC_SCL</text>
<text x="65.4" y="125.5">ADCVREF</text>
<text x="68.1" y="121.6">MIC1N</text>
<text x="69.1" y="123.5">VMID</text>
<text x="75" y="124.5">15 ADCVREF</text>
<text x="75" y="122.5">16</text>
<text x="75" y="120.6">17</text>
<text x="81.5" y="122.5">C114</text>
<text x="87.2" y="120.6">C115</text>
<text x="87.9" y="124.5">C50</text>
<text x="163.5" y="121.8">AUDIO</text>
<text x="212.2" y="125.1" transform="rotate(-90 212.2 125.1)">3</text>
<text x="214.9" y="125.7">1.27-2X4P</text>
<text x="218" y="122.5">J5</text>
<text x="253.6" y="124.3">ECD_A</text>
<text x="267.1" y="122.1" transform="rotate(-90 267.1 122.1)">R23</text>
<text x="268.9" y="122.1" transform="rotate(-90 268.9 122.1)">R24</text>
<text x="270.4" y="122.1" transform="rotate(-90 270.4 122.1)">R27</text>
<text x="275.5" y="125.9">4</text>
<text x="275.5" y="123.9">5</text>
<text x="278.3" y="124.9">5</text>
<text x="282.2" y="123.9" transform="rotate(-90 282.2 123.9)">6</text>
<text x="283.2" y="121.2" transform="rotate(-90 283.2 121.2)">6</text>
<text x="3" y="126.8">I2S_ASDOUT</text>
<text x="4.8" y="130.7">I2S_DSDIN</text>
<text x="5.5" y="128.8">I2S_LRCK</text>
<text x="34.6" y="126.4">7</text>
<text x="34.6" y="128.4">8</text>
<text x="34.6" y="130.3">9</text>
<text x="37.3" y="127.4">ASDOUT</text>
<text x="37.3" y="129.4">LRCK</text>
<text x="37.3" y="131.3">DSDIN</text>
<text x="65.4" y="127.4">DACVREF</text>
<text x="68.7" y="129.4">OUTN</text>
<text x="68.7" y="131.3">OUTP</text>
<text x="75" y="130.3">12</text>
<text x="75" y="128.4">13</text>
<text x="75" y="126.4">14</text>
<text x="82.3" y="126.4">C49</text>
<text x="86.2" y="128.4">C48</text>
<text x="102.4" y="127.4">AGND</text>
<text x="109.6" y="128.4">C47</text>
<text x="118.1" y="130.4">R10</text>
<text x="118.1" y="128.4">R13</text>
<text x="142.5" y="128.8">OUTN</text>
<text x="142.5" y="130.7">OUTP</text>
<text x="177.5" y="128">LED_EN</text>
<text x="192.7" y="127.8">R30</text>
<text x="204.6" y="131.1" transform="rotate(-90 204.6 131.1)">R31</text>
<text x="206.4" y="128">1</text>
<text x="212.2" y="131.9" transform="rotate(-90 212.2 131.9)">2</text>
<text x="253.6" y="126.2">ECD_B</text>
<text x="275.5" y="131.7">1</text>
<text x="275.5" y="129.8">2</text>
<text x="275.5" y="127.8">3</text>
<text x="278.3" y="130.7">2</text>
<text x="278.3" y="128.8">3</text>
<text x="278.3" y="126.8">4</text>
<text x="33.7" y="132.3">10</text>
<text x="37.3" y="133.3">AGND</text>
<text x="68.7" y="133.3">AVDD</text>
<text x="75" y="132.3">11</text>
<text x="80.1" y="137.4">C127 C128 C139</text>
<text x="99.5" y="132.7">SPK_VDD C36</text>
<text x="278.3" y="132.7">1</text>
<text x="282.2" y="133.5" transform="rotate(-90 282.2 133.5)">7</text>
<text x="282.3" y="138">FPC0.5MM-5P</text>
<text x="283.2" y="136.1" transform="rotate(-90 283.2 136.1)">7</text>
<text x="37.7" y="141.7">ES8311</text>
<text x="39.1" y="138.6">U13</text>
<text x="93.4" y="138.2">AGND</text>
<text x="150.9" y="143.8">AGND</text>
<text x="84.4" y="146.2">AGND</text>
<text x="96.1" y="144.2">R48</text>
<text x="99.9" y="146">C129</text>
<text x="129.4" y="147.4">AGND</text>
<text x="146.3" y="147.9">C135</text>
<text x="4.2" y="153.8">ADCVREF</text>
<text x="24.1" y="153.4">R47</text>
<text x="42.6" y="155.4">C38</text>
<text x="56.1" y="154.4">AGND</text>
<text x="77.3" y="154.4">SHUTDOWN</text>
<text x="108.3" y="154">1</text>
<text x="108.3" y="156">2</text>
<text x="111" y="155">CTRL</text>
<text x="122" y="155">VOP</text>
<text x="127.2" y="156">7</text>
<text x="127.2" y="154">8</text>
<text x="137.7" y="152.7">600_OHM/0603</text>
<text x="161" y="154.2">4</text>
<text x="165.5" y="155">4</text>
<text x="37.1" y="157.3">R43 R21</text>
<text x="79.9" y="158.1">C130</text>
<text x="84.4" y="161.8">C131</text>
<text x="91.5" y="157.9">R49</text>
<text x="91.5" y="159.9">R53</text>
<text x="108.3" y="157.9">3</text>
<text x="108.3" y="159.9">4</text>
<text x="111" y="156.9">BYPASS</text>
<text x="111" y="158.9">INP</text>
<text x="111" y="160.9">INN</text>
<text x="121.8" y="156.9">GND</text>
<text x="121.9" y="160.9">VON</text>
<text x="122" y="158.9">VCC</text>
<text x="127.2" y="159.9">5</text>
<text x="127.2" y="157.9">6</text>
<text x="137.7" y="158.5">600_OHM/0603</text>
<text x="146.3" y="156.1">C136</text>
<text x="161" y="160.3">1</text>
<text x="161" y="158.3">2</text>
<text x="161" y="156.1">3</text>
<text x="165.5" y="161">1</text>
<text x="165.5" y="158.9">2</text>
<text x="165.5" y="156.9">3</text>
<text x="23.2" y="167.5">MIC_P</text>
<text x="60.5" y="167.1">1</text>
<text x="73.9" y="165.1">C132 C133</text>
<text x="106.8" y="167.3">NS4150B</text>
<text x="108.9" y="164.2">U20</text>
<text x="137" y="165.9">C137</text>
<text x="146.3" y="164.2">C134</text>
<text x="23.2" y="171.4">MIC_N</text>
<text x="39.2" y="171">R15</text>
<text x="60.5" y="171">2</text>
<text x="63.1" y="168.1">MIC+</text>
<text x="63.1" y="172">MIC-</text>
<text x="136.6" y="172.4">AGND</text>
<text x="150.9" y="170">AGND</text>
<text x="51.4" y="175.1">R18</text>
<text x="56.1" y="178.4">MIC-4103-G-G00</text>
<text x="61" y="175.3">U14</text>
<text x="79.9" y="176.1">AGND</text>
<text x="132.8" y="179.3" transform="rotate(-90 132.8 179.3)">SPK_VDD</text>
<text x="224.7" y="183.5">Title</text>
<text x="48.9" y="188.6">AGND</text>
<text x="224.7" y="189.4">Size</text>
<text x="226.7" y="191.3">B</text>
<text x="232.5" y="189.4">Document Number</text>
<text x="289.2" y="189.4">Rev</text>
<text x="224.7" y="195.2">Date:</text>
<text x="234.9" y="195.2">Friday, January 8, 2021</text>
<text x="263.8" y="195.2">Sheet</text>
<text x="273.6" y="195.2">5</text>
<text x="279.4" y="195.2">of</text>
<text x="285.3" y="195.2">5</text>
</g>
<g font-size="1.6">
<text x="198.4" y="38.4">3</text>
<text x="26.6" y="77.8">27nH</text>
<text x="214.2" y="127.4">Q1</text>
<text x="295.5" y="127">B</text>
<text x="295.5" y="173.3">A</text>
<text x="26.8" y="201.2">5</text>
<text x="63.9" y="201.2">4</text>
<text x="101" y="201.2">3</text>
<text x="138.2" y="201.2">2</text>
<text x="175.3" y="201.2">1</text>
</g>
<g font-size="1.4">
<text x="8.4" y="51.2">PPS</text>
<text x="166.5" y="52.8">LORA_VDD</text>
<text x="239.4" y="52.4">0R</text>
<text x="220" y="60.6">SPI_MOSI</text>
<text x="13.7" y="68.1" transform="rotate(-90 13.7 68.1)">10R</text>
<text x="32.9" y="66.5" transform="rotate(-90 32.9 66.5)">47pF</text>
<text x="16.1" y="78">L12</text>
<text x="16.6" y="82.3" transform="rotate(-90 16.6 82.3)">10nF</text>
<text x="9.9" y="95.2">VDD3V3</text>
<text x="25.1" y="93.2">FB5</text>
<text x="39.1" y="103.4">10uF</text>
<text x="44.7" y="103.4">100nF</text>
<text x="59.4" y="104.9">0R</text>
<text x="131.4" y="106.9">OUTP</text>
<text x="23.7" y="112.4">22pF</text>
<text x="94.6" y="110.6">22pF</text>
<text x="151.3" y="110">1K</text>
<text x="151.3" y="112">1K</text>
<text x="240.9" y="112.8">KEY_VDD</text>
<text x="266.9" y="113.2" transform="rotate(-90 266.9 113.2)">10K</text>
<text x="268.7" y="113.2" transform="rotate(-90 268.7 113.2)">10K</text>
<text x="270.3" y="113.2" transform="rotate(-90 270.3 113.2)">10K</text>
<text x="88.6" y="114.3">10K</text>
<text x="103.5" y="119">MIC_P</text>
<text x="164.9" y="118.6">U23</text>
<text x="87.2" y="122.5">1uF</text>
<text x="92.8" y="124.5">1uF</text>
<text x="92.8" y="120.6">1uF</text>
<text x="103.5" y="121">MIC_N</text>
<text x="87.2" y="126.4">1uF</text>
<text x="91.1" y="128.4">1uF</text>
<text x="114.9" y="130.3">1uF</text>
<text x="128.4" y="130">0R</text>
<text x="128.4" y="128">0R</text>
<text x="202.5" y="127.6">1K</text>
<text x="214.2" y="129.4">S8050</text>
<text x="257.3" y="128.2">IO7</text>
<text x="282.2" y="128.2" transform="rotate(-90 282.2 128.2)">P5</text>
<text x="113.1" y="132.3">1uF</text>
<text x="80.3" y="140.9">22pF</text>
<text x="85" y="140.9">22pF</text>
<text x="89.9" y="140.9">1uF</text>
<text x="204.4" y="139.4" transform="rotate(-90 204.4 139.4)">10K</text>
<text x="100" y="149.5">1uF</text>
<text x="33.6" y="153">200R</text>
<text x="47.5" y="155.4">1uF</text>
<text x="95.9" y="152.2">10K</text>
<text x="133.1" y="152.4">FB3</text>
<text x="151.4" y="151.5">330pF</text>
<text x="62.8" y="160.3">EAR_OUTN</text>
<text x="63" y="158.3">EAR_OUTP</text>
<text x="86" y="159.9">1uF</text>
<text x="90.1" y="161.8">1uF</text>
<text x="100.5" y="157.5">150K</text>
<text x="100.5" y="159.5">150K</text>
<text x="133.1" y="158.3">FB4</text>
<text x="151.4" y="159.7">330pF</text>
<text x="36.9" y="165.4">2.2K</text>
<text x="40.9" y="165.4">2.2K</text>
<text x="151.4" y="167.7">330pF</text>
<text x="49.5" y="170.6">0R</text>
<text x="79" y="168.7">22pF</text>
<text x="83.2" y="168.7">22pF</text>
<text x="137.2" y="169.4">1uF</text>
<text x="51.2" y="183.1">0R</text>
<text x="291.1" y="191.3">V1.0</text>
</g>
</svg>
